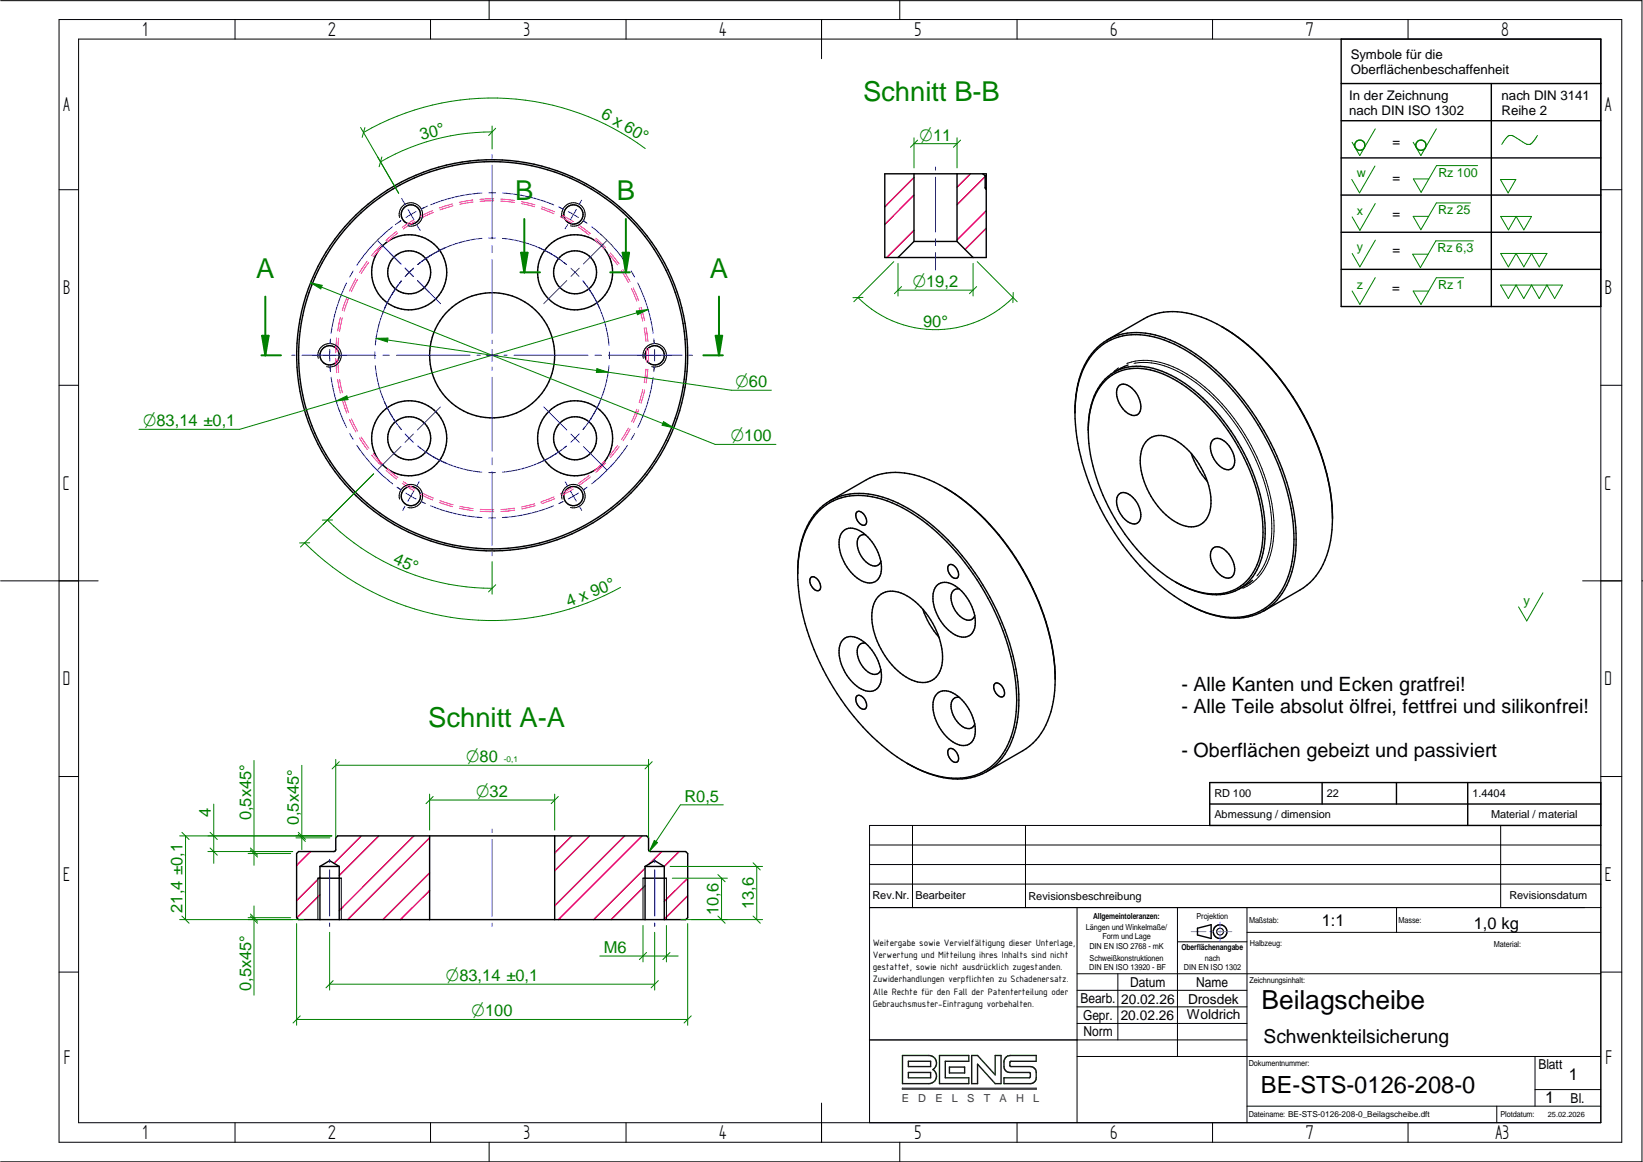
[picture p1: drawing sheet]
<svg xmlns="http://www.w3.org/2000/svg" width="420mm" height="297mm" viewBox="0 0 420 297" stroke-linecap="round" stroke-linejoin="round" font-family="sans-serif">
<g fill="none" stroke="#000" stroke-width=".26">
<path d="M.2 .2h419.7v296.8h-419.7M15.1 5h399.6v287h-399.6zM20.1 10h389.3v277h-389.3zM60.1 5v5M110.1 5v5M125.1 0v5M160.1 5v5M210.1 5v10M230.1 0v5M260.1 5v5M310.1 5v5M360.1 5v5"/>
<path d="M15.1 48.5h5M102.2 55.6a3 3 0 0 1 2.6-3.8 3 3 0 0 1 3.3 3.3 3 3 0 0 1-3.8 2.6M143.7 55.6a3 3 0 0 1 2.7-3.8 3 3 0 0 1 3.2 3.3 3 3 0 0 1-3.7 2.6M409.4 48.5h5.3M15.1 98.5h5M81.4 91.6a3 3 0 0 1 2.6-3.8 3 3 0 0 1 3.3 3.3 3 3 0 0 1-3.8 2.6M164.5 91.6a3 3 0 0 1 2.6-3.8 3 3 0 0 1 3.3 3.3 3 3 0 0 1-3.7 2.6M409.4 98.5h5.3M102.2 127.6a3 3 0 0 1 2.6-3.8 3 3 0 0 1 3.3 3.3 3 3 0 0 1-3.8 2.6M143.7 127.6a3 3 0 0 1 2.7-3.8 3 3 0 0 1 3.2 3.3 3 3 0 0 1-3.7 2.6M.2 148.5h24.9M404.7 148.5h10"/>
<path d="M419.9 148.5h.2M15.1 198.5h5M409.4 198.5h5.3M222.4 216h187M233.4 211v21M262.2 211v21M383.8 211v21M409.4 211h-187v76M222.4 232h187M222.4 226h187M222.4 221h187M275.4 232v55"/>
<path d="M301.1 232v38.1M318.9 232v55M318.9 238.3h90.5M357.1 232v6.3M15.1 248.5h5M275.4 253.2h43.5M275.4 257.4h43.5M275.4 248.9h134M285.9 248.9v16.9M301.1 240.7h17.8M409.4 248.5h5.3M275.4 270.1h134"/>
<path d="M275.4 261.6h43.5M275.4 265.8h43.5M392.5 278.5h16.9M392.5 270.1v12.7M60.1 287v5M110.1 287v5M125.1 292v5M160.1 287v5M210.1 282v10M230.1 292v5M260.1 287v5M310.1 287v5"/>
<path d="M318.9 282.8h90.5M360.1 287v5M382.8 282.8v4.2"/>
<circle cx="312" cy="238.1" r=".87"/>
</g>
<g fill="none" stroke="#000" stroke-width=".36">
<path d="M343 10h66.4v68.4h-66.4zM343 30.9h66.4M343 21.4h66.4M381.4 21.4v57M343 40.4h66.4M343 49.9h66.4M343 59.4h66.4M343 68.9h66.4M306.2 237.3l3.5-.9v3.5l-3.5-.9zM222.4 265.8h53"/>
<circle cx="105.1" cy="54.8" r="2.46"/>
<circle cx="146.6" cy="54.8" r="2.46"/>
<circle cx="104.6" cy="69.6" r="5.5"/>
<circle cx="104.6" cy="69.6" r="9.6"/>
<circle cx="147.1" cy="69.6" r="5.5"/>
<circle cx="147.1" cy="69.6" r="9.6"/>
<circle cx="84.3" cy="90.8" r="2.46"/>
<circle cx="125.9" cy="90.8" r="49.5"/>
<circle cx="125.9" cy="90.8" r="50"/>
<circle cx="125.9" cy="90.8" r="16"/>
<circle cx="167.4" cy="90.8" r="2.46"/>
<circle cx="104.6" cy="112" r="9.6"/>
<circle cx="104.6" cy="112" r="5.5"/>
<circle cx="147.1" cy="112" r="5.5"/>
<circle cx="147.1" cy="112" r="9.6"/>
<circle cx="105.1" cy="126.8" r="2.46"/>
<circle cx="146.6" cy="126.8" r="2.46"/>
<circle cx="312" cy="238.2" r="1.75"/>
</g>
<path d="M304.6 238.1h3.8M309.4 238.1h.9M311.2 238.1h3.8M312 235.7v1.8M312 237.9v.4M312 238.8v1.8" fill="none" stroke="#229aff" stroke-width=".26"/>
<path d="M230.8 269.8h6.7a1.94 1.94 0 0 1 1.9 1.4 1.94 1.94 0 0 1-.8 2.2 1.95 1.95 0 0 1 .8 2.2 1.95 1.95 0 0 1-1.9 1.4h-6.7zM232.3 274.2h5.7v1.3h-5.7zM232.3 271.3h5.7v1.3h-5.7zM240.3 269.8h7.4v1.5h-6v4.2h6v1.5h-7.4zM242.8 272.8h3.9v1.5h-3.9zM248.5 269.8h1.5l4.5 5v-5h1.5v7.2h-1.5l-4.5-5v5h-1.5zM257.1 270.4l.6-.4 .7-.2h6.6v1.5h-6.5l-.3 .3v.8l.3 .2h5l.6 .2 .6 .4a2.72 2.72 0 0 1 .3 2.3l-.3 .9-.9 .6h-7.1v-1.5h6.5l.3-.3v-.8l-.3-.2h-5l-.6-.2-.5-.4a3.4 3.4 0 0 1-.2-2.9z" fill="none" stroke="#004000" stroke-width=".36"/>
<path d="M230.8 278.2h34.2v.2h-34.2z" fill="none" stroke="#3f3f3f" stroke-width=".36"/>
<g fill="none" stroke="#008000" stroke-width=".26">
<path d="M351.7 32.9l-4 6.9-1.9-3.4M367.3 32.9l-3.9 6.9-2-3.4M393.2 34.6a4.7 4.7 0 0 1-2 2.3h-.8l-3.6-2.2a1.43 1.43 0 0 0-1.8 .8l-1 1.4M351.6 42.4l-3.9 6.9-2-3.4M351.7 52l-3.9 6.9-2-3.4M376.1 51.9h-8.8l-3.9 6.8-2-3.4h3.9M377.9 42.3h-10.5l-4 6.9-2-3.5h4M383.7 45.9h3.9l-1.9 3.4zM383.8 55.3h7.9l-2 3.5-2-3.5-1.9 3.5zM351.7 71l-3.9 6.8-2-3.4M351.7 61.4l-3.9 6.8-2-3.4M374.3 71h-7l-3.9 6.8-2-3.4h3.9"/>
<path d="M376.8 61.6h-9.6l-4 6.8-1.9-3.4h3.9M383.7 72.9h15.9l-2 3.4-2-3.4-2 3.4-1.9-3.4-2 3.4-2-3.4-2 3.4zM383.8 64.8h11.8l-2 3.4-1.9-3.4-2 3.4-2-3.4-2 3.4zM394.6 151.5l-4.2 7.2-2.1-3.6"/>
</g>
<g fill="none" stroke="#008000" stroke-width=".36">
<circle cx="347.7" cy="37.1" r="1.31"/>
<circle cx="363.4" cy="37.1" r="1.31"/>
</g>
<g fill="none" stroke="#f0f" stroke-width=".26">
<path d="M101.4 59.2l-2.7 2.3M101.7 59.6l-2.7 2.2M105.8 56.2l-2.9 1.9M106.1 56.6l-3 1.9M110.6 53.8l-3.2 1.5M110.8 54.3l-3.1 1.5M115.7 52.1l-3.4 1.1M115.8 52.6l-3.3 1.1M120.9 51.1l-3.5 .6M121 51.6l-3.5 .6M126.3 51.3l-3.5 .2M126.3 50.8l-3.6 .1"/>
<path d="M128 51.4l3.5 .3M128.1 50.9l3.5 .3M133.3 52l3.4 .8M133.4 51.5l3.4 .9M136.7 52.8h.1M138.4 53.4l3.3 1.2M138.5 52.9l3.3 1.3M143.3 55.4l3 1.7M143.5 54.9l3.1 1.7M147.8 58l2.9 2.1M148.1 57.6l2.9 2.1M88.7 76.1l-1.2 3.3"/>
<path d="M89.2 76.2l-1.2 3.3M91 71.2l-1.6 3.2M91.4 71.5l-1.6 3.1M93.9 66.8l-2 2.9M94.3 67.1l-2 2.8M97.4 62.7l-2.4 2.6M97.8 63.1l-2.4 2.6M152 61.2l2.5 2.5M152.3 60.9l2.6 2.4M155.7 65l2.2 2.7M156.1 64.7l2.2 2.7M158.9 69.2l1.8 3"/>
<path d="M159.3 68.9l1.8 3.1M161.5 73.8l1.3 3.2M161.9 73.6l1.4 3.3M163.4 78.7l1 3.4M163.9 78.5l1 3.5M85.9 91.7h.1M85.9 89.9h.1M85.9 91.7l.2 3.6M86.1 86.4l-.2 3.5M86.3 97l.7 3.5M86.4 91.7l.2 3.5M86.6 86.4l-.2 3.5"/>
<path d="M86.9 97l.7 3.4M87 81.1l-.7 3.5M87.5 81.3l-.7 3.4M164.4 99.5l-1 3.4M164.7 83.8l.5 3.5M164.9 99.7l-1 3.4M165.2 94.3l-.5 3.5M165.2 83.7l.5 3.5M165.3 89.1v3.5M165.7 94.4l-.5 3.5M165.8 89v3.6M87.5 102.3l1.2 3.3"/>
<path d="M88 102.1l1.2 3.3M89.4 107.3l1.6 3.1M89.9 107.1l1.5 3.1M91.9 112l2 2.9M92.3 111.7l2 2.9M95 116.3l2.4 2.6M95.4 116l2.4 2.6M99 119.8l2.7 2.3M154.5 118l-2.5 2.4M154.9 118.3l-2.5 2.5M157.9 113.9l-2.2 2.7M158.3 114.2l-2.2 2.8"/>
<path d="M160.7 109.4l-1.8 3M161.1 109.6l-1.8 3.1M162.9 104.6l-1.4 3.2M163.3 104.8l-1.3 3.2M98.7 120.2l2.7 2.3M102.9 123.5l3 2M103.2 123.1l2.9 1.9M107.5 126.3l3.1 1.5M107.7 125.9l3.1 1.4M112.3 128.5l3.4 1M112.5 128l3.4 1M117.5 129.9l3.5 .6"/>
<path d="M117.6 129.4l3.4 .6M122.8 130.7l3.5 .1M122.8 130.2l3.5 .1M131.6 129.9l-3.5 .4M131.6 130.4l-3.5 .4M136.7 128.8l-3.4 .8M136.7 128.8h.1M136.9 129.3l-3.5 .8M138.4 128.3h.1M141.7 127l-3.3 1.3M141.9 127.5l-3.3 1.2M146.4 124.6l-3.1 1.7"/>
<path d="M146.6 125l-3.1 1.7M150.7 121.5l-2.8 2.1M151 121.9l-2.9 2.1"/>
</g>
<path d="M67.8 75.8v15h4M179.9 90.8h4" fill="none" stroke="#008000" stroke-width=".51"/>
<path d="M67 85.8h1.7l-.9 5z" fill="#008000"/>
<path d="M183.9 75.8v15M67 85.8h1.7l-.9 5z" fill="none" stroke="#008000" stroke-width=".51"/>
<path d="M183 85.8h1.7l-.8 5z" fill="#008000"/>
<path d="M66.9 90.8h.9M183 85.8h1.7l-.8 5zM183.9 90.8h1" fill="none" stroke="#008000" stroke-width=".51"/>
<g fill="none" stroke="#f00" stroke-width=".36">
<path d="M79.4 217.7l-3.5 3.5M92.4 213.7l-7 7M96.9 213.7l-10.1 10.1M105.8 213.7l-19 19.1M109.9 214.2l-21 20.9M146.3 213.7l-4.5 4.4M150.8 213.7l-9 8.9M159.7 213.7l-17.9 17.9M164.2 213.7l-21.4 21.4M169.2 217.7l-3.2 3.1M173.7 217.7l-3.8 3.8M81.8 228.7l-5.9 5.9"/>
<path d="M81.8 224.2l-5.9 6M109.9 223.1l-12 12M109.9 227.6l-7.5 7.5M165 226.4l-8.7 8.7M165 221.9l-13.2 13.2M175.9 229l-6 6M175.9 224.5l-6 6"/>
</g>
<g fill="none" stroke="#000" stroke-width=".36">
<path d="M76.4 217.7h9.1l.4-.5v-3l.4-.5h79.1l.5 .5v3l.3 .5h9.2l.5 .5v16.4l-.5 .5h-99l-.5-.5v-16.4zM109.9 213.7v21.4M141.8 213.7v21.4M81.3 224.5h6M81.8 221.5v13.6M81.8 221.5l2.5-1.5 2.5 1.5M81.8 221.5h5M86.8 221.5v13.6M164.4 224.5h6M165 221.5h4.9M165 221.5l2.4-1.5 2.5 1.5M165 221.5v13.6"/>
<path d="M169.9 221.5v13.6"/>
</g>
<path d="M81.3 224.5v10.6M87.3 224.5v10.6M164.4 224.5v10.6M170.4 224.5v10.6" fill="none" stroke="#000" stroke-width=".26"/>
<g fill="none" stroke="#008000" stroke-width=".26">
<path d="M64.9 194.4v26.8M77.2 195.6v21.6M85.9 194.1v20.1M85.9 195.6h80M86.8 194.7l-1.9 1.9M165.9 194.1v20.1M166.8 194.7l-1.9 1.9M45.9 213.7h38.9M46.5 212.8l1.9 1.8M47.4 213.7v21.4M53.2 217.7h21.7M53.7 212.8l1.9 1.8"/>
<path d="M53.7 216.8l1.9 1.8M54.7 205.5v15.2M63.4 218.2h10.9M64 216.8l1.9 1.8M64 217.3l1.9 1.8M75.7 214.2h8.7M76.3 212.8l1.8 1.8M76.3 213.3l1.8 1.8M109.9 203v9.2M109.9 204.5h31.9M110.8 203.6l-1.9 1.8M141.8 203v9.2"/>
<path d="M142.8 203.6l-1.9 1.8M167.3 214.8l.9 .6-2.1 2.2zM185 205.7h-11l-7.9 11.9M45.9 235.1h31.7M46.5 234.2l1.9 1.8M63.4 234.6h10.9M64 233.7l1.9 1.8M64 234.2l1.9 1.8M64.9 231.6v22.8M75.9 236.1v26M84.3 238.3v14.8M164.4 236.6v9.3"/>
<path d="M167.4 238.3v14.8M170.4 236.6v9.3M171.4 221.5h23.6M171.9 224.5h14.1M174.1 235.1h20.9M175.9 236.1v26M183.6 223.6l1.8 1.8M183.6 234.2l1.8 1.8M184.5 224.5v10.6M192.6 220.6l1.8 1.8M192.6 234.2l1.8 1.8M193.5 221.5v13.6"/>
<path d="M76.8 259.7l-1.9 1.8M84.3 251.6h83.1M85.2 250.7l-1.8 1.8M153.4 244.4h20M165.3 243.5l-1.8 1.8M168.3 250.7l-1.8 1.8M171.3 243.5l-1.8 1.8M176.8 259.7l-1.9 1.8M75.9 260.6h100"/>
</g>
<path d="M84.3 219.7v.8M125.8 211.9v.9M125.8 214.6v19.6M167.4 219.7v.8M84.3 222.3v11.9M84.3 236v.8M125.8 236v.8M167.4 222.3v11.9M167.4 236v.8" fill="none" stroke="#00f" stroke-width=".26"/>
<path d="M167.3 214.8l.9 .6-2.1 2.2z" fill="#008000"/>
<g fill="none" stroke="#00f" stroke-width=".26">
<path d="M100.4 58a41.5 41.5 0 0 0-9.1 9.8M101.8 56.9l.7-.5-1.4 1M102.7 50.7l.9 1.5M104.3 53.5l1.5 2.6M106.4 54.1l-2.6 1.5M106.6 57.4l.9 1.5M109.3 52.7l-1.6 .7 .8-.3M123.2 49.3a41.6 41.6 0 0 0-13.1 3M126.7 49.3h-1.7M128.5 49.3a41.2 41.2 0 0 1 13.1 3.1M142.9 52.9l1.1 .5-.8-.3M145.1 57.4l-.6 1.1"/>
<path d="M145.3 54.1l2.6 1.5M147.4 53.5l-1.5 2.6M148.7 51.2l-.6 1M149.9 56.9l-.7-.5 1 .7M151.3 58a40.5 40.5 0 0 1 9.2 9.8M88.6 72.3a40.4 40.4 0 0 0-3.9 12.9M90.3 69.3l-.9 1.5M96.6 61.6l5.9 5.9M101.1 73.9a30.3 30.3 0 0 0-5.1 14.3M101.8 73l-1.6 2.3M102.1 72.5l.5-.7-1.9 2.7-2.4 4.5M103.6 68.6l2.1 2.1"/>
<path d="M105.7 68.6l-2.1 2.1M107.6 67.1l-.7 .5M109.8 74.7l-3-3 5.9 5.9M110.3 65.2l-3.4 2.4M112.5 64l-2.9 1.6-2.7 2M114 63.3l-3.2 1.6-1.8 1.1M123.2 60.9l-5.2 1-4.4 1.6M126.7 60.9h-1.7M128.5 61a29.6 29.6 0 0 1 14.2 5M137.7 63.3l3 1.5 4.2 2.8-.7-.5M144.9 71.7l-5.9 5.9M146 68.6l2.1 2.1"/>
<path d="M148.1 68.6l-2.1 2.1M149.6 72.5l-.5-.7 2 2.7 2.3 4.5M150.7 74a30 30 0 0 1 5 14.2M155.1 61.6l-5.9 5.9M161.4 69.3l.9 1.5M163.1 72.4a40.7 40.7 0 0 1 3.9 12.8M80.1 90.8h1.2M82.8 90.8h3M84.3 89.3v3M84.5 94.7l-.1-.9 .1 1.2M84.5 86.6l-.1 1.2 .1-.8M84.7 96.4a40.8 40.8 0 0 0 3.9 12.9"/>
<path d="M87.3 90.8h1.2M95.9 90v1.7M96 93.5a29.4 29.4 0 0 0 5.1 14.2M155.7 93.5a29.8 29.8 0 0 1-5.1 14.2M155.8 90v1.7M163.2 90.8h1.2M165.9 90.8h3M167 96.5a40.5 40.5 0 0 1-3.9 12.8M167.2 86.6l.1 1.2-.1-.8M167.2 94.7l.1-.9-.1 1.2M167.4 89.3v3M170.4 90.8h1.2"/>
<path d="M89.4 110.8l.9 1.5M91.2 113.8a41.1 41.1 0 0 0 9.2 9.9M98.3 102.7l2.4 4.4 1.9 2.7-.5-.7M102.5 114.2l-5.9 5.9M103.6 111l2.1 2.1M105.7 111l-2.1 2.1M107.5 114.6l-.6-.6 1.3 1.1a28.6 28.6 0 0 0 5.8 3.3M109 115.6a29.4 29.4 0 0 0 14.2 5.1M112.7 104l-5.9 5.9M139 104l5.9 5.9M142.7 115.6a29.2 29.2 0 0 1-14.2 5.1M144.9 114l-1.4 1.1a28.6 28.6 0 0 1-5.8 3.3"/>
<path d="M146 111l2.1 2.1M148.1 111l-2.1 2.1M149.2 114.2l5.9 5.9M153.4 102.7l-2.3 4.4-2 2.7 .5-.7M160.5 113.9a40.9 40.9 0 0 1-9.2 9.8M162.3 110.8l-.9 1.6M101.5 124.5l1 .7-.7-.5M103.6 129.4l-.6 1.1M103.8 126l2.6 1.6M105.8 125.5l-1.5 2.6M107.2 123.2l-.6 1M107.7 128.2l1.1 .5"/>
<path d="M110.1 129.3a40.4 40.4 0 0 0 13.1 3M126.7 120.8h-1.7M126.7 132.4h-1.7M141.6 129.3a40.1 40.1 0 0 1-13.1 3M143.2 128.6l.8-.4-1.1 .5M144.5 123.2l.6 1M145.9 125.5l1.5 2.6M147.9 126l-2.6 1.6M148.1 129.4l.6 1.1M150.2 124.5l-1 .7 .7-.5"/>
</g>
<path d="M96.2 86.5l90.9 13.3h10.2M96.2 86.5l3-.1-.1 1z" fill="none" stroke="#008000" stroke-width=".26"/>
<path d="M96.2 86.5l3-.1-.1 1z" fill="#008000"/>
<path d="M152.6 94.2l2.9 .9-3 .1z" fill="none" stroke="#008000" stroke-width=".26"/>
<path d="M152.6 94.2l2.9 .9-3 .1z" fill="#008000"/>
<path d="M162.7 79.5l3-.4-2.7 1.4zM165.7 79.1l-104.4 30.6h-25.8" fill="none" stroke="#008000" stroke-width=".26"/>
<path d="M162.7 79.5l3-.4-2.7 1.4z" fill="#008000"/>
<path d="M86 102.5l2.7-1.3 .3 1z" fill="none" stroke="#008000" stroke-width=".26"/>
<path d="M86 102.5l2.7-1.3 .3 1z" fill="#008000"/>
<path d="M79.4 72.3l3 .6-.4 1zM79.4 72.3l103.5 41.3h15.5" fill="none" stroke="#008000" stroke-width=".26"/>
<path d="M79.4 72.3l3 .6-.4 1z" fill="#008000"/>
<path d="M169.7 107.8l2.6 1.6-3-.7z" fill="none" stroke="#008000" stroke-width=".26"/>
<path d="M169.7 107.8l2.6 1.6-3-.7z" fill="#008000"/>
<g fill="none" stroke="#00f" stroke-width=".26">
<path d="M125.8 39.6v.8M125.8 42.2v18.9M125.8 62.8v1.8M125.8 66.3v18.9M74.6 90.8h.9M77.2 90.8h18.9M97.9 90.8h1.7M101.4 90.8h18.8M122 90.8h.9M124.4 90.8h2.9M125.8 87v.8M125.8 93.8v.9"/>
<path d="M125.8 96.5v18.8M125.8 89.3v3M128.9 90.8h.8M131.5 90.8h18.8M152.1 90.8h1.7M155.6 90.8h18.9M176.2 90.8h.9M125.8 117.1v1.7M125.8 120.6v18.8M125.8 141.2v.9"/>
</g>
<g fill="none" stroke="#008000" stroke-width=".26">
<path d="M92.2 32.6l9.7 16.8M93 33.9a65.8 65.8 0 0 1 72 4.1M93.3 32.6l-.7 2.5M125.8 32.2v5.9M125.8 33.7a56.9 56.9 0 0 0-28.5 7.7M126.8 32.8l-1.8 1.8M97.7 40.1l-.7 2.5M77.9 138.8a67.8 67.8 0 0 0 80.8 11.4M79.2 138.7l-2.6 .1M82.7 134l12.9-12.9-18.8 18.7M83.7 132.9a59.6 59.6 0 0 0 42.1 17.5M85 132.9h-2.6"/>
<path d="M125.8 143.6v8.3M126.8 149.5l-1.9 1.8"/>
</g>
<path d="M134.1 56v13.6h4M156.1 69.6h4" fill="none" stroke="#008000" stroke-width=".51"/>
<path d="M133.3 64.6h1.6l-.8 5z" fill="#008000"/>
<path d="M160.1 56v13.6M133.3 64.6h1.6l-.8 5z" fill="none" stroke="#008000" stroke-width=".51"/>
<path d="M159.2 64.6h1.7l-.8 5z" fill="#008000"/>
<path d="M133.1 69.6h1M159.2 64.6h1.7l-.8 5zM160.1 69.6h.9" fill="none" stroke="#008000" stroke-width=".51"/>
<path d="M233.7 49.9l-7.4 7.5M233.7 45.4l-7.4 7.5M233.7 58.9l-6.9 6.9M248.2 44.4l-3.5 3.5M251.9 45.1l-7.2 7.2M252.2 58.3l-5.4 5.5M252.2 53.8l-7.5 7.5" fill="none" stroke="#f00" stroke-width=".36"/>
<g fill="none" stroke="#000" stroke-width=".36">
<path d="M226.3 44.4h25.9v21.4h-25.9zM233.7 44.4v17.3M244.7 44.4v17.3M251.3 44.4l.6 .5M251.9 44.9v3l.3 .5M251.9 44.9h.3M233.7 61.7h11M233.7 61.7l-4.1 4.1M244.7 61.7l4.1 4.1M282.9 97a12.3 12.3 0 0 1 12.4-2.1 36.9 36.9 0 0 1 17.8 13.9 48.4 48.4 0 0 1 9.9 27.3 17.2 17.2 0 0 1-5 13.2 12.6 12.6 0 0 1-12.6 1.6 38.5 38.5 0 0 1-18.6-15.7 46.8 46.8 0 0 1-8.5-25.9 17 17 0 0 1 4.6-12.3zM283.2 86.9a17.9 17.9 0 0 0-8 13.9l-.3 4.7M283.2 86.9a17.9 17.9 0 0 1 16.1 0 51.9 51.9 0 0 1 22 19.9 59.9 59.9 0 0 1 10.2 31.1 22.2 22.2 0 0 1-5.7 16.3l-2.6 2"/>
<path d="M284.9 95.1a14.4 14.4 0 0 1 13.5 .3 42.9 42.9 0 0 1 18.2 17.6 45.1 45.1 0 0 1 6.9 24.8 15.7 15.7 0 0 1-5.9 12.3 13.8 13.8 0 0 1-13.2 .6l-3.8-1.9M284.9 95.1a14.3 14.3 0 0 0-6.3 10.7l-.3 4M286.3 98.5a2.8 2.8 0 0 1 3.5 1.1 5.5 5.5 0 0 1 1.6 5.9 2.14 2.14 0 0 1-3.4-.1 6.1 6.1 0 0 1-2.2-6.3zM288.5 93.3l-3.6 1.8M312.5 83.5a59 59 0 0 1 22.6 25.9 54.4 54.4 0 0 1 5.7 23.1M312.5 83.5a60.7 60.7 0 0 1 23.3 27.7 57.5 57.5 0 0 1 4.8 18.2M312.5 83.5a23.3 23.3 0 0 0-16-3.5l-3.1 1-10.2 5.9M274.9 105.2v.3M274.9 105.5a58.7 58.7 0 0 0 10.1 30.7 55.8 55.8 0 0 0 17.9 17.8M274.9 104a21.5 21.5 0 0 1 5.7-14.7 15.1 15.1 0 0 1 14.6-3.1 41.5 41.5 0 0 1 20.2 13.7 63.5 63.5 0 0 1 15.4 34.9 27 27 0 0 1-3.4 16.7 14.4 14.4 0 0 1-15.6 6l-3.8-1.1-5.1-2.4M293.5 112.4a5.6 5.6 0 0 1 6.3-.3 19.5 19.5 0 0 1 9.8 17.5 5.2 5.2 0 0 1-7.8 4.4 19.4 19.4 0 0 1-10.2-17.2l.5-2.2 .6-1.2zM304.6 115.9a21.2 21.2 0 0 0 4.2 7.2"/>
<path d="M310.3 112.4a2.75 2.75 0 0 1 3.5 1.1 5.5 5.5 0 0 1 1.6 5.9 1.95 1.95 0 0 1-2.9 .1 6.1 6.1 0 0 1-2.7-6.6zM212.3 128a17.9 17.9 0 0 0-8 13.9l-.3 3.3M212.3 128a18.1 18.1 0 0 1 16.1 0 52.3 52.3 0 0 1 21.9 19.9 59.9 59.9 0 0 1 10.3 31.1 22.2 22.2 0 0 1-5.7 16.3l-2.6 2M215.4 136a3.5 3.5 0 0 1 4.9-.1 11.5 11.5 0 0 1 4.9 10.8 3.1 3.1 0 0 1-4.9 1.7 11.4 11.4 0 0 1-5.6-11zM219.1 131a1.41 1.41 0 0 1 2 .8 1.64 1.64 0 0 1-.1 2.5 2.5 2.5 0 0 1-1.9-3.3zM221.3 136.7a1.85 1.85 0 0 0-2.1 2.3 6.2 6.2 0 0 0 4.4 5.7l1-.3 .7-.9M241.5 124.6a58.7 58.7 0 0 1 22.7 25.9 55.6 55.6 0 0 1 5.6 21.6M241.5 124.6a60.4 60.4 0 0 1 23.4 27.7 59.2 59.2 0 0 1 4.5 15M241.5 124.6a23 23 0 0 0-15.9-3.5l-3.1 1.1-10.2 5.8M286 126.4a2.12 2.12 0 0 1 3 .2 5.9 5.9 0 0 1 2.4 6.6 1.96 1.96 0 0 1-2.9 .2 6.1 6.1 0 0 1-2.7-6.6zM340.7 130.7l.1 1.8M340.8 132.5a22.3 22.3 0 0 1-5.8 16.4l-2.5 1.9-9.3 5.4"/>
<path d="M204 146.6a58.7 58.7 0 0 0 10.1 30.8 55.8 55.8 0 0 0 17.9 17.7M204 146.3v.3M204.1 143.4l-.1 3.2M204.3 142.3a17.9 17.9 0 0 1 7.9-13.8 17.1 17.1 0 0 1 14.7-.5 49 49 0 0 1 22 18.7 59.6 59.6 0 0 1 11.1 32.3 23.2 23.2 0 0 1-4.9 15.4 14.5 14.5 0 0 1-14.2 4.2l-2.5-.6-3.8-1.5M207.5 147.5a2.25 2.25 0 0 1 2.4 2.4 .93 .93 0 0 1-.6 1.1 .93 .93 0 0 1-1.2-.4 2.19 2.19 0 0 1-.6-3.1zM224.9 152.3a5.8 5.8 0 0 1 7 0 19.6 19.6 0 0 1 9.1 17.1 5.2 5.2 0 0 1-7.8 4.4 19.4 19.4 0 0 1-10.2-17.2l.4-2.2 .7-1.2zM236 155.7a20.9 20.9 0 0 0 4.1 7.2M239.8 149.5a4 4 0 0 1 5 .7 11.3 11.3 0 0 1 4.4 10.3 3.1 3.1 0 0 1-4.9 1.8 11.4 11.4 0 0 1-5.6-11.1l.5-1zM242.6 144.5a1.41 1.41 0 0 1 2 .8 1.64 1.64 0 0 1-.1 2.5 2.5 2.5 0 0 1-1.9-3.3zM245.3 150.6a1.87 1.87 0 0 0-2.1 2.3 6.2 6.2 0 0 0 4.4 5.6l1-.2 .7-.9M302.9 154a23.4 23.4 0 0 0 16.3 3.7l2.1-.6 1.9-.9M310.3 140.1a2.73 2.73 0 0 1 3.5 1.1 5.5 5.5 0 0 1 1.6 5.9 1.97 1.97 0 0 1-2.9 .2 6.2 6.2 0 0 1-2.7-6.7z"/>
<path d="M320.3 148.4l-3.4 2.1M215.4 163.7a3.5 3.5 0 0 1 4.9-.1 11.4 11.4 0 0 1 4.9 10.8 3.1 3.1 0 0 1-4.9 1.7 11.6 11.6 0 0 1-5.7-10.4l.3-1.2zM219.1 178a1.45 1.45 0 0 1 2 .8 1.67 1.67 0 0 1-.1 2.5 2.51 2.51 0 0 1-1.9-3.3zM221.3 164.4a1.85 1.85 0 0 0-2.1 2.4 6.2 6.2 0 0 0 4.4 5.6l1-.3 .7-.9M239.8 177.2a4.1 4.1 0 0 1 5 .7 11.3 11.3 0 0 1 4.4 10.3 3.1 3.1 0 0 1-4.9 1.8 11.3 11.3 0 0 1-5.6-11.1l.5-1zM245.3 178.3a1.87 1.87 0 0 0-2.1 2.3 6.2 6.2 0 0 0 4.4 5.6l1-.2 .7-.9M254.5 174.7a2.25 2.25 0 0 1 2.4 2.4 .93 .93 0 0 1-.6 1.1 .93 .93 0 0 1-1.1-.5 2.19 2.19 0 0 1-.7-3zM269.6 168.7l.2 4.9M269.8 173.3v.3M269.8 173.6a22.3 22.3 0 0 1-5.7 16.4l-2.6 1.9-9.2 5.4M232 195.1a23.3 23.3 0 0 0 16.3 3.7l2-.6 2-.9M232 195.1l1.6 .9"/>
<path d="M242.6 191.6a1.41 1.41 0 0 1 2 .8 1.64 1.64 0 0 1-.1 2.5 2.5 2.5 0 0 1-1.9-3.3zM309.4 205.5h100M309.4 200h100v11h-100zM338.1 200v5.5M357.1 200v5.5M375.3 200v11"/>
</g>
<g fill="none" stroke="#008000" stroke-width=".26">
<path d="M233.7 35.2v7.7M233.7 36.7h11M234.7 35.8l-1.9 1.9M244.7 35.2v7.7M245.6 35.8l-1.8 1.9M219.4 76.1a28 28 0 0 0 39.7 0M220.7 76l-2.6 .1M228.6 66.9l-10.3 10.2M229.6 67.3v8.4M229.6 74.2h19.2M230.6 73.3l-1.9 1.8M248.8 67.3v8.4"/>
<path d="M249.8 73.3l-1.9 1.8M249.9 66.9l10.2 10.2M259.1 74.8l-.1 2.6"/>
</g>
<path d="M239.2 42.7v.8M239.2 45.3v14M239.2 61v1.8M239.2 64.6v4.4" fill="none" stroke="#00f" stroke-width=".26"/>
<path d="M286.1 94l-1.2 1M288.2 92.9a15.2 15.2 0 0 1 11.8 .9 42.8 42.8 0 0 1 18.3 17.3 45.8 45.8 0 0 1 7.4 26 15.6 15.6 0 0 1-5.9 12.2l-2 1.1M290 92.9a18.6 18.6 0 0 1 13.6 3.4 51.1 51.1 0 0 1 21 31.8 25.2 25.2 0 0 1-1.8 17.2l-1.4 1.9" fill="none" stroke="#000" stroke-width=".26"/>
<g font-size="7" fill="#008000">
<text x="220.7" y="25.7">Schnitt B-B</text>
<text x="131.8" y="51.2">B</text>
<text x="157.7" y="51.2">B</text>
<text x="65.5" y="71">A</text>
<text x="181.5" y="71">A</text>
<text x="109.5" y="185.7">Schnitt A-A</text>
</g>
<text font-size="6.7" x="322.6" y="257.9">Beilagscheibe</text>
<text font-size="6" x="322.5" y="279.3">BE-STS-0126-208-0</text>
<g font-size="5.8">
<text x="36.4" y="9.2">1</text>
<text x="83.9" y="9.2">2</text>
<text x="133.9" y="9.2">3</text>
<text x="183.9" y="9.2">4</text>
<text x="233.9" y="9.2">5</text>
<text x="283.9" y="9.2">6</text>
<text x="333.9" y="9.2">7</text>
<text x="383.9" y="9.2">8</text>
<text x="16.1" y="28.4">A</text>
<text x="410.4" y="28.4">A</text>
<text x="16.1" y="75.2">B</text>
<text x="410.4" y="75.2">B</text>
<text x="16" y="125.2">C</text>
<text x="410.3" y="125.2">C</text>
<text x="16" y="175.2">D</text>
<text x="410.3" y="175.2">D</text>
<text x="16.1" y="225.2">E</text>
<text x="410.4" y="225.2">E</text>
<text x="16.3" y="271.9">F</text>
<text x="410.6" y="271.9">F</text>
<text x="36.4" y="291.2">1</text>
<text x="83.9" y="291.2">2</text>
<text x="133.9" y="291.2">3</text>
<text x="183.9" y="291.2">4</text>
<text x="233.9" y="291.2">5</text>
<text x="283.9" y="291.2">6</text>
<text x="333.9" y="291.2">7</text>
<text x="382.4" y="291.2">A3</text>
</g>
<g font-size="5">
<text x="302.1" y="176.6">- Alle Kanten und Ecken gratfrei!</text>
<text x="302.1" y="182.2">- Alle Teile absolut ölfrei, fettfrei und silikonfrei!</text>
<text x="302.1" y="193.5">- Oberflächen gebeizt und passiviert</text>
</g>
<text font-size="4.9" x="323.1" y="266.5">Schwenkteilsicherung</text>
<g font-size="4.6" fill="#008000">
<text x="235.2" y="36">O11</text>
<text x="233.4" y="73.4">O19,2</text>
<text x="188.1" y="99">O60</text>
<text x="36.6" y="109">O83,14 ±0,1</text>
<text x="186.9" y="112.8">O100</text>
<text x="119.2" y="194.9">O80</text>
<text x="121.8" y="203.8">O32</text>
<text x="114" y="250.8">O83,14 ±0,1</text>
<text x="120.6" y="259.8">O100</text>
</g>
<g font-size="4.2" fill="#008000">
<text x="153.4" y="29.9" transform="rotate(30 153.4 29.9)">6 x 60°</text>
<text x="107.8" y="35.8" transform="rotate(-15 107.8 35.8)">30°</text>
<text x="236" y="83.5">90°</text>
<text x="100.4" y="143.9" transform="rotate(22 100.4 143.9)">45°</text>
<text x="145.5" y="155.3" transform="rotate(-22 145.5 155.3)">4 x 90°</text>
<text x="53.9" y="209" transform="rotate(-90 53.9 209)">4</text>
<text x="64.2" y="209.7" transform="rotate(-90 64.2 209.7)">0,5x45°</text>
<text x="175" y="205">R0,5</text>
<text x="76.4" y="211" transform="rotate(-90 76.4 211)">0,5x45°</text>
<text x="46.7" y="233.3" transform="rotate(-90 46.7 233.3)">21,4 ±0,1</text>
<text x="183.8" y="233.9" transform="rotate(-90 183.8 233.9)">10,6</text>
<text x="192.8" y="232.4" transform="rotate(-90 192.8 232.4)">13,6</text>
<text x="154.4" y="243.6">M6</text>
<text x="64.2" y="253.3" transform="rotate(-90 64.2 253.3)">0,5x45°</text>
</g>
<g font-size="4.2">
<text x="338" y="236.8">1:1</text>
<text x="376.9" y="237.4">1,0 kg</text>
<text x="401.2" y="276.1">1</text>
<text x="395.2" y="282.1">1</text>
</g>
<g font-size="3.5">
<text x="276.3" y="256.5">Bearb.</text>
<text x="286.7" y="256.7">20.02.26</text>
<text x="289" y="252.2">Datum</text>
<text x="303.8" y="256.5">Drosdek</text>
<text x="305.9" y="252.2">Name</text>
<text x="277" y="260.7">Gepr.</text>
<text x="286.6" y="260.8">20.02.26</text>
<text x="303.5" y="260.6">Woldrich</text>
<text x="277" y="264.9">Norm</text>
<text x="393.4" y="273.4">Blatt</text>
<text x="401.6" y="281.8">Bl.</text>
</g>
<g font-size="3.4">
<text x="345.4" y="15">Symbole für die</text>
<text x="345.4" y="18.8">Oberflächenbeschaffenheit</text>
<text x="345" y="25.6">In der Zeichnung</text>
<text x="345" y="29.4">nach DIN ISO 1302</text>
<text x="384" y="25.6">nach DIN 3141</text>
<text x="384" y="29.4">Reihe 2</text>
<text x="356.1" y="37.2">=</text>
<text x="356.1" y="46.5">=</text>
<text x="356.1" y="55.6">=</text>
<text x="356.1" y="64.9">=</text>
<text x="356" y="74.8">=</text>
</g>
<text font-size="3.4" fill="#008000" x="389.6" y="154.5">y</text>
<g font-size="3.2" fill="#008000">
<text x="347" y="45.3">w</text>
<text x="367.8" y="45.2">Rz 100</text>
<text x="347" y="54.9">x</text>
<text x="367.8" y="54.7">Rz 25</text>
<text x="347" y="64.2">y</text>
<text x="367.6" y="64.4">Rz 6,3</text>
<text x="347" y="73.8">z</text>
<text x="367.8" y="73.8">Rz 1</text>
</g>
<g font-size="2.8">
<text x="310.5" y="203.7">RD 100</text>
<text x="339.3" y="203.7">22</text>
<text x="376.5" y="203.7">1.4404</text>
<text x="310.5" y="209.2">Abmessung / dimension</text>
<text x="381.3" y="209.2">Material / material</text>
<text x="223.1" y="229.9">Rev.Nr.</text>
<text x="234.1" y="229.9">Bearbeiter</text>
<text x="263" y="230">Revisionsbeschreibung</text>
<text x="386" y="229.9">Revisionsdatum</text>
</g>
<g font-size="2.8" fill="#3f3f3f">
<text x="230.6" y="281.8">E</text>
<text x="234.8" y="281.8">D</text>
<text x="239.2" y="281.8">E</text>
<text x="243.4" y="281.8">L</text>
<text x="247.3" y="281.8">S</text>
<text x="251.6" y="281.8">T</text>
<text x="255.6" y="281.8">A</text>
<text x="259.9" y="281.8">H</text>
<text x="264.2" y="281.8">L</text>
</g>
<g font-size="2.6">
<text x="223.2" y="241.7">Weitergabe sowie Vervielfältigung dieser Unterlage,</text>
<text x="223.2" y="244.9">Verwertung und Mitteilung ihres Inhalts sind nicht</text>
<text x="223.2" y="248">gestattet, sowie nicht ausdrücklich zugestanden.</text>
<text x="223.2" y="251.1">Zuwiderhandlungen verpflichten zu Schadenersatz.</text>
<text x="223.2" y="254.2">Alle Rechte für den Fall der Patenterteilung oder</text>
<text x="223.2" y="257.4">Gebrauchsmuster-Eintragung vorbehalten.</text>
</g>
<text font-size="2.1" fill="#008000" x="128.9" y="194.9">-0,1</text>
<g font-size="2.1">
<text x="277.7" y="237.8">Längen und Winkelmaße/</text>
<text x="279.6" y="235">Allgemeintoleranzen:</text>
<text x="306" y="234.8">Projektion</text>
<text x="319.4" y="235.9">Maßstab:</text>
<text x="357.6" y="235.9">Masse:</text>
<text x="278.6" y="242.5">DIN EN ISO 2768 - mK</text>
<text x="278.6" y="245.7">Schweißkonstruktionen</text>
<text x="281.9" y="240.1">Form und Lage</text>
<text x="302.1" y="243">Oberflächenangabe</text>
<text x="308.1" y="245.6">nach</text>
<text x="319.6" y="241.9">Halbzeug:</text>
<text x="382" y="242">Material:</text>
<text x="278.6" y="248">DIN EN ISO 13920 - BF</text>
<text x="302.8" y="248">DIN EN ISO 1302</text>
<text x="319.5" y="251.2">Zeichnungsinhalt:</text>
<text x="319.3" y="272.4">Dokumentnummer:</text>
<text x="319.4" y="285.6">Dateiname: BE-STS-0126-208-0_Beilagscheibe.dft</text>
<text x="383.7" y="285.6">Plotdatum:</text>
</g>
<text font-size="1.9" x="395.8" y="285.5">25.02.2026</text>
</svg>
